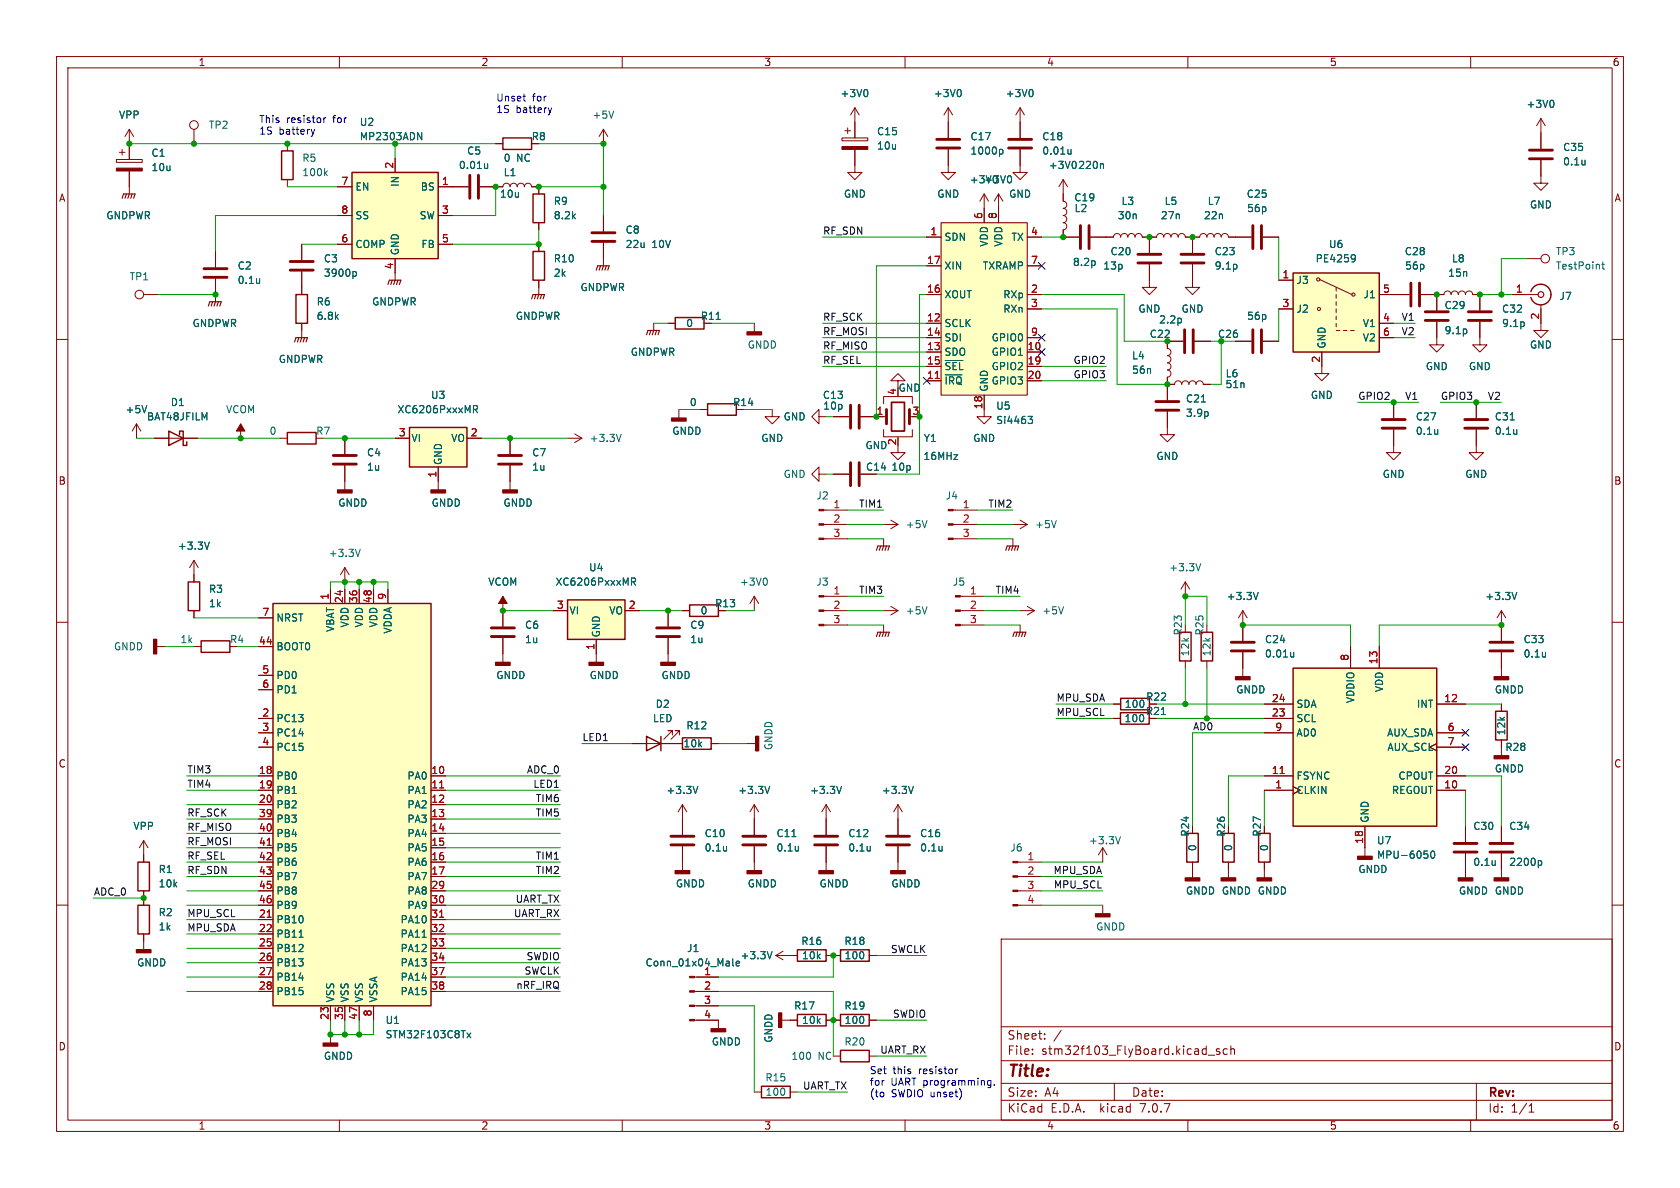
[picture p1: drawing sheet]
<svg xmlns="http://www.w3.org/2000/svg" width="297mm" height="210mm" viewBox="0 0 297 210" stroke-linecap="round" stroke-linejoin="round" font-family="sans-serif">
<g fill="none" stroke="#840000" stroke-width=".18">
<path d="M10 10h277v190h-277zM12 12h273v186h-273zM60 10v2M110 10v2M151.1 19.1l-.7 1.2M151.1 19.1v5.3M151.1 19.1l.8 1.2M160 10v2M167.6 19.1l-.7 1.2M167.6 19.1v5.3M167.6 19.1l.8 1.2M180.3 19.1v5.3"/>
<path d="M180.3 19.1l-.7 1.2M180.3 19.1l.8 1.2M210 10v2M260 10v2M20.6 28.2h4.5v.5h-4.5zM21.1 26.9h1M21.6 26.4v1M22.9 22.9v5.3M22.9 30.2v4.1M22.9 22.9l-.8 1.2M22.9 22.9l.7 1.2M34.3 22.9v2.5"/>
<path d="M50.8 25.4v1.3M50.8 31.8v1.2M59.7 33h2.5M59.7 38.1h2.5M69.8 27.9v2.6M77.5 33h5.3M77.5 38.1h2.5M84.8 33h4.1a.64 .64 0 0 1 .6-.6 .64 .64 0 0 1 .7 .6 .64 .64 0 0 1 .6-.6 .64 .64 0 0 1 .6 .6 .64 .64 0 0 1 .7-.6 .64 .64 0 0 1 .6 .6 .64 .64 0 0 1 .6-.6 .64 .64 0 0 1 .7 .6h1.2v1.3M87.6 25.4h1.3M95.2 39.4v1.2M106.7 22.9v2.5M106.7 38.1v2.8"/>
<path d="M106.7 22.9l-.8 1.2M106.7 22.9l.7 1.2M148.8 24.4h4.6v.5h-4.6zM149.4 23.1h1M149.9 22.6v1M151.1 26.4v4.1h1.3l-1.3 1.3-1.2-1.3h1.2M166.4 39.4h15.2v30.5h-15.2zM167.6 26.4v4.1h1.3l-1.3 1.3-1.2-1.3h1.2M174 34.3l-.8 1.3M174 34.3v5.1M174 34.3l.8 1.3M176.5 34.3l-.7 1.3"/>
<path d="M176.5 34.3v5.1M176.5 34.3l.8 1.3M180.3 26.4v4.1h1.3l-1.3 1.3-1.2-1.3h1.2M188 31.8v3.8a.64 .64 0 0 1 .6 .6 .64 .64 0 0 1-.6 .6 .64 .64 0 0 1 .6 .7 .64 .64 0 0 1-.6 .6 .64 .64 0 0 1 .6 .6 .64 .64 0 0 1-.6 .7 .64 .64 0 0 1 .6 .6 .64 .64 0 0 1-.6 .6v1.3h2.8M188 31.8l-.8 1.2M188 31.8l.7 1.2M272.4 28.3v4.1h1.3l-1.3 1.3-1.3-1.3h1.3M272.4 21l-.7 1.2M272.4 21v5.3M272.4 21l.8 1.2M10 60h2M25.4 52.1h2.5"/>
<path d="M38.1 44.5v2.7M38.1 49.3v4M53.3 43.2v2.8M53.3 48v4.1M53.3 57.2v2.5M59.7 43.2h2.5M69.8 45.7v3.8M77.5 43.2h2.5M95.2 43.2v1.3M95.2 49.5v2.6M106.7 42.9v4.1M115.6 57.2v1.2"/>
<path d="M118.1 57.2h1.3M133.3 57.2v1.5M163.8 41.9h2.6M163.8 52.1h2.6M163.8 57.2h2.6M163.8 59.7h2.6M163.8 47h2.6M181.6 41.9h2.5M181.6 52.1h2.5M181.6 59.7h2.5M181.6 47h2.5M181.6 54.6h2.5"/>
<path d="M192.8 41.9h4.1a.63 .63 0 0 1 .6-.6 .63 .63 0 0 1 .6 .6 .64 .64 0 0 1 .7-.6 .64 .64 0 0 1 .6 .6 .64 .64 0 0 1 .6-.6 .64 .64 0 0 1 .7 .6 .64 .64 0 0 1 .6-.6 .64 .64 0 0 1 .6 .6h2.6a.63 .63 0 0 1 .6-.6 .63 .63 0 0 1 .6 .6 .64 .64 0 0 1 .7-.6 .64 .64 0 0 1 .6 .6 .64 .64 0 0 1 .6-.6 .64 .64 0 0 1 .7 .6 .64 .64 0 0 1 .6-.6 .64 .64 0 0 1 .6 .6h2.6a.63 .63 0 0 1 .7-.6 .63 .63 0 0 1 .6 .6 .64 .64 0 0 1 .6-.6 .64 .64 0 0 1 .6 .6 .64 .64 0 0 1 .7-.6 .64 .64 0 0 1 .6 .6 .64 .64 0 0 1 .6-.6 .64 .64 0 0 1 .7 .6h4M203.2 46.7v4.1h1.3l-1.3 1.3-1.3-1.3h1.3M203.2 41.9v2.8M210.8 46.7v4.1h1.3l-1.3 1.3-1.3-1.3h1.3M210.8 41.9v2.8M223.3 41.9h2.8M226.1 54.6h2.5M226.1 49.5h2.5M233.3 49.4l5.7 2.7M236.2 58.4h.7M236.2 50.8v.6M236.2 52.1v.6"/>
<path d="M236.2 53.3v.7M236.2 54.6v.6M236.2 55.9v.6M236.2 57.2v.6M237.5 58.4h.6M238.8 58.4h.6M243.8 52.1h5.4M243.8 57.2h2.6M243.8 59.7h2.6M251.2 52.1h4.1a.64 .64 0 0 1 .6-.7 .64 .64 0 0 1 .6 .7 .64 .64 0 0 1 .7-.7 .64 .64 0 0 1 .6 .7 .64 .64 0 0 1 .6-.7 .64 .64 0 0 1 .7 .7 .64 .64 0 0 1 .6-.7 .64 .64 0 0 1 .6 .7h1.3v2.8M254 56.9v4.1h1.3l-1.3 1.2-1.3-1.2h1.3M254 52.1v2.8"/>
<path d="M261.6 56.9v4.1h1.3l-1.3 1.2-1.3-1.2h1.3M267.3 52.1h4.6M269.9 45.7h2.5M272.4 53.8v4.6h1.3l-1.3 1.3-1.3-1.3h1.3M285 60h2M24.1 74.9l-.7 1.3M24.1 74.9v2.6M24.1 74.9l.8 1.3M27.3 77.5h7.6M42.5 74.9v2.6M49.5 77.5h1.3M61 77.5v2.8"/>
<path d="M69.8 77.5h2.6M82.5 77.5h2.6M90.2 77.5v2.8M100.3 77.5h2.6M101.6 76.7l1.3 .8M102.9 77.5l-1.3 .7M120 72.4v1.5M123.8 72.4h1.3M136.5 72.4v1.3h1.3l-1.3 1.2-1.2-1.2h1.2M144.8 73.7v-1.3l-1.3 1.3 1.3 1.2v-1.2h1.2M147.3 73.7h2.8M152.1 73.7h4.6"/>
<path d="M156.2 71.4v-1.3h5.1v1.3M156.2 75.9v1.3h5.1v-1.3M158.7 78.7v1.3h1.3l-1.3 1.3-1.2-1.3h1.2M158.7 67.3h1.3l-1.3-1.3-1.2 1.3h1.2v1.3M158.7 77.2v.3M163.8 62.2h2.6M163.8 67.3h2.6M163.8 64.8h2.6M174 69.9v3.8h1.3l-1.3 1.2-1.3-1.2h1.3M181.6 62.2h2.5M181.6 67.3h2.5M181.6 64.8h2.5"/>
<path d="M184.1 69.9h.1M206.4 72.8v4h1.2l-1.2 1.3-1.3-1.3h1.3M206.4 67.9h1.2a.64 .64 0 0 1 .7-.6 .64 .64 0 0 1 .6 .6 .64 .64 0 0 1 .6-.6 .64 .64 0 0 1 .7 .6 .64 .64 0 0 1 .6-.6 .64 .64 0 0 1 .7 .6 .64 .64 0 0 1 .6-.6 .64 .64 0 0 1 .6 .6h1.3M209.2 60.3h-2.8v1.3a.64 .64 0 0 1 .6 .6 .64 .64 0 0 1-.6 .7 .64 .64 0 0 1 .6 .6 .64 .64 0 0 1-.6 .6 .64 .64 0 0 1 .6 .7 .64 .64 0 0 1-.6 .6 .64 .64 0 0 1 .6 .6 .64 .64 0 0 1-.6 .7v4M211.2 60.3h2.8M218.4 60.3h2.8M223.3 60.3h2.8M233.7 62.2v3.8h1.2l-1.2 1.3-1.3-1.3h1.3M246.4 75.9v4.1h1.2l-1.2 1.3-1.3-1.3h1.3M246.4 71.1v2.8M261 75.9v4.1h1.3l-1.3 1.3-1.3-1.3h1.3M261 71.1v2.8"/>
<path d="M34.3 99.1v3.8M34.3 99.1l-.8 1.2M34.3 99.1l.8 1.2M61 82.3v4.3M77.5 82.6v4M90.2 82.3v4.3M144.8 83.8v-1.2l-1.3 1.2 1.3 1.3v-1.3h1.2M145.6 92.7h4.3M145.6 95.3h4.3M145.6 90.2h4.3M147.3 83.8h2.8M152.1 83.8h2.8"/>
<path d="M156.2 95.3v1.2M156.2 92.7h2.5M157.5 91.9l1.2 .8M158.7 92.7l-1.2 .8M168.5 92.7h4.2M168.5 95.3h4.2M168.5 90.2h4.2M179.1 92.7h2.5M179.1 95.3v1.2M180.3 91.9l1.3 .8M181.6 92.7l-1.3 .8M10 110h2"/>
<path d="M27.7 114.3h1.5M34.3 108v1.2M34.3 114.3h1.3M45.7 114.3h2.6M45.7 119.4h2.6M45.7 109.2h2.6M58.4 104.1v2.6M61 100.3v2.6M61 104.1v2.6M61 100.3l-.8 1.3M61 100.3l.7 1.3M63.5 104.1v2.6"/>
<path d="M66 104.1v2.6M68.6 104.1v2.6M88.9 105.4v5.3M88.9 112.8v4.3M97.8 108h2.5M105.4 113v4.1M110.5 108h2.5M118.1 108v2.7M118.1 112.8v4.3M120.6 108h1.3M133.3 105.4v2.6M133.3 105.4l-.7 1.3"/>
<path d="M133.3 105.4l.8 1.3M145.6 108h4.3M145.6 110.5h4.3M145.6 105.4h4.3M156.2 110.5v1.3M156.2 108h2.5M157.5 107.2l1.2 .8M158.7 108l-1.2 .7M169.8 108h4.2M169.8 110.5h4.2M169.8 105.4h4.2M180.3 110.5v1.3"/>
<path d="M180.3 108h2.6M181.6 107.2l1.3 .8M182.9 108l-1.3 .7M209.5 102.9v2.5M209.5 116.8v1.3M209.5 102.9l-.7 1.2M209.5 102.9l.8 1.2M213.4 116.8v1.3M219.7 108l-.8 1.2M219.7 108v5.3M219.7 115.3v4.3M219.7 108l.8 1.2"/>
<path d="M238.8 114.3v3.8M243.8 114.3v3.8M265.4 108v5.3M265.4 115.3v4.3M265.4 108l-.7 1.2M265.4 108l.8 1.2M285 110h2M45.7 127h2.6M45.7 137.2h2.6M45.7 139.7h2.6M45.7 129.5h2.6M45.7 132.1h2.6"/>
<path d="M45.7 121.9h2.6M76.2 137.2h2.5M76.2 139.7h2.5M111.8 131.4h8.8M118.9 129.9v-.7h-.8h.8l-1.6 1.5M120.1 129.9v-.7h-.7h.7l-1.5 1.5M125.7 131.4h1.3M132.1 131.4h1.5M196.8 127h1.3M196.8 124.5h1.3M223.5 127h5.1M223.5 124.5h5.1"/>
<path d="M223.5 137.2h5.1M223.5 139.7h5.1M223.5 129.5h5.1M254 131.4l-1.3 .7 1.3 .6M254 124.5h5.1M254 137.2h5.1M254 139.7h5.1M254 129.5h5.1M254 132.1h5.1M265.4 124.5v1.2M265.4 130.8v2.8M10 160h2"/>
<path d="M25.4 148.6v3.8M25.4 157.5v2.5M25.4 148.6l-.8 1.3M25.4 148.6l.8 1.3M45.7 157.5h2.6M45.7 154.9h2.6M45.7 152.4h2.6M45.7 142.2h2.6M45.7 144.8h2.6M45.7 147.3h2.6M45.7 149.9h2.6M76.2 157.5h2.5"/>
<path d="M76.2 154.9h2.5M76.2 152.4h2.5M76.2 142.2h2.5M76.2 144.8h2.5M76.2 147.3h2.5M76.2 149.9h2.5M120.6 142.2l-.7 1.3M120.6 142.2v5.4M120.6 149.6v4.3M120.6 142.2l.8 1.3M133.3 142.2v5.4M133.3 149.6v4.3"/>
<path d="M133.3 142.2l-.7 1.3M133.3 142.2l.8 1.3M146 142.2l-.7 1.3M146 142.2v5.4M146 149.6v4.3M146 142.2l.8 1.3M158.7 142.2l-.7 1.3M158.7 142.2v5.4M158.7 149.6v4.3M158.7 142.2l.8 1.3M179.9 157.5h4.2M179.9 154.9h4.2"/>
<path d="M179.9 152.4h4.2M194.9 149.9v2.5M194.9 149.9l-.7 1.2M194.9 149.9l.8 1.2M210.8 152.4v2.8M217.2 152.4v2.8M223.5 152.4v2.8M241.3 146.1v5.3M259.1 146.1v2.7M259.1 150.9v4.3M265.4 146.1v2.7M265.4 150.9v4.3"/>
<path d="M285 160h2M25.4 165.1v2.8M45.7 160h2.6M45.7 175.3h2.6M45.7 172.7h2.6M45.7 162.6h2.6M45.7 165.1h2.6M45.7 167.6h2.6M45.7 170.2h2.6M58.4 177.8v2.5M61 177.8v2.5M63.5 177.8v2.5"/>
<path d="M66 177.8v2.5M76.2 160h2.5M76.2 175.3h2.5M76.2 172.7h2.5M76.2 162.6h2.5M76.2 165.1h2.5M76.2 167.6h2.5M76.2 170.2h2.5M122.8 177.8h4.2M122.8 175.3h4.2M122.8 172.7h4.2M137.2 168.9h3.8"/>
<path d="M137.2 168.9l1.2 .8M138.4 168.1l-1.2 .8M146 168.9h2.6M153.7 168.9h1.2M177 166h108v32h-108zM179.9 160h4.2M194.9 160v1.5M58.4 182.9v1.5M60 198v2M110 198v2M122.8 180.3h4.2v1.6M133.3 193h1.3"/>
<path d="M138.2 180.3h2.8M139.7 193h1.3M146 180.3h2.6M147.3 186.7h1.3M153.7 180.3h1.2M153.7 186.7h1.2M160 198v2M177 194.5h108M177 191.5h108M177 187.5h108M177 181.5h108M182.5 186.3v.1"/>
<path d="M182.5 185.5v.1M184.7 183.6v.1M184.7 182.8v.1M187.6 182.1l-1.3 2M197 191.5v3M210 198v2M213.6 186.5h1.1M215.6 185.5l-.4-.1-.2 .2 .1 .2 .5 .2v.3h-.6M217 185.5l-.5-.1-.3 .3v.4l.2 .2h.6M217.6 185.5l.2-.1 .4 .1v.9M217.6 184.9v1.5M260 198v2"/>
<path d="M261 191.5v6.5M270.3 196.6h.9M270.3 195.5l.4-.4v1.5"/>
<circle cx="34.3" cy="22.1" r=".76"/>
<circle cx="24.6" cy="52.1" r=".76"/>
<circle cx="233" cy="49.4" r=".28"/>
<circle cx="233.2" cy="54.6" r=".28"/>
<circle cx="239.3" cy="52.1" r=".28"/>
<circle cx="273.2" cy="45.7" r=".76"/>
</g>
<g fill="#840000" stroke="#840000" stroke-width=".25">
<path d="M132.1 153.9h2.5v.5h-2.5z"/>
<path d="M59.7 86.6h2.5v.5h-2.5z"/>
<path d="M27.2 113h.5v2.6h-.5z"/>
<path d="M144.8 153.9h2.5v.5h-2.5z"/>
<path d="M137.7 179.1h.5v2.5h-.5z"/>
<path d="M125.7 181.9h2.6v.5h-2.6z"/>
<path d="M133.6 130.2h.5v2.5h-.5z"/>
<path d="M119.4 153.9h2.5v.5h-2.5z"/>
<path d="M209.5 155.2h2.6v.5h-2.6z"/>
<path d="M193.7 161.5h2.5v.6h-2.5z"/>
<path d="M157.5 153.9h2.5v.5h-2.5z"/>
<path d="M88.9 86.6h2.5v.5h-2.5z"/>
<path d="M76.2 86.6h2.5v.5h-2.5z"/>
<path d="M116.8 117.1h2.6v.5h-2.6z"/>
<path d="M57.1 184.4h2.6v.5h-2.6z"/>
<path d="M24.1 167.9h2.6v.5h-2.6z"/>
<path d="M132.1 58.7h2.5v.5h-2.5z"/>
<path d="M118.7 73.9h2.6v.5h-2.6z"/>
<path d="M87.6 117.1h2.6v.5h-2.6z"/>
<path d="M104.1 117.1h2.6v.5h-2.6z"/>
<path d="M222.2 155.2h2.6v.5h-2.6z"/>
<path d="M215.9 155.2h2.5v.5h-2.5z"/>
<path d="M257.8 155.2h2.5v.5h-2.5z"/>
<path d="M264.2 155.2h2.5v.5h-2.5z"/>
<path d="M240 151.4h2.6v.5h-2.6z"/>
<path d="M264.2 133.6h2.5v.5h-2.5z"/>
<path d="M218.4 119.6h2.6v.5h-2.6z"/>
<path d="M264.2 119.6h2.5v.5h-2.5z"/>
</g>
<g fill="none" stroke="#006464" stroke-width=".18">
<path d="M108.5 19.6l-.4 1.3M153.1 15.8a.79 .79 0 0 1 0 1.3M169.6 15.8a.79 .79 0 0 1 0 1.3M182.3 15.8a.79 .79 0 0 1 0 1.3M274.4 17.7a.79 .79 0 0 1 0 1.3M57.5 30.6l.4 .5M57.9 30.2l-.5 .5M73.8 23.4l.8 1.3v-1.3M86.2 28.9v.9M86.2 29.7l-.4 .1M176.8 26.4h.3l.2 .2-.1 .5-.4 .1M178.5 31.1a.79 .79 0 0 1 0 1.2"/>
<path d="M189.3 26.4v.8M189.3 27.1l-.3 .1M194.9 28.9l.2 .2v.7M280.2 28.3v.9M280.2 29l-.1 .1M45.9 49.3v.8M45.9 50h-.1M62.5 48h.3l.2 .2-.1 .5-.4 .1M126.6 56.5h.7M193.6 46.2v.6M208.8 56.4v.6M218.6 46.8v.6"/>
<path d="M239.1 45l.4 .2a.84 .84 0 0 1-.3 1.1M239.6 45.6l-.1 .2h-.4M259.3 58.3v.6M269.4 57v.6M283.2 46.7h.5M283.4 46.3v1.1l.3 .2M25.9 71.7l-.4 1.3M83.7 72.4l.6-.1 .1-.2v-.3l-.7-.1v1.3M84 72.4l.4 .6M109.8 76.8l-.4 1.2M167.1 66.3h3M167.1 63.7h3.1"/>
<path d="M181.7 73.6h.8l-.4 .5 .4 .1v.4l-.2 .3h-.4M212.4 71.1h.7M213.5 72.9v.6M254.2 75.9v.9M254.2 76.7h-.1M267 74.2h.7M268.1 75.9v.9M268.1 76.7h.1M37 95.8l-.4 1.3M63.7 97.1l-.4 1.3M163.9 92l-.4 1.3M186.7 92l-.4 1.3"/>
<path d="M212.3 99.6l-.5 1.3M111.6 102.8h.6l.2-.2-.1-.3-.7-.1v1.2M111.9 102.8l.5 .6M135.3 102.2a.79 .79 0 0 1 0 1.2M163.9 107.3l-.4 1.2M188 107.3l-.4 1.2M222.4 104.7l-.4 1.3M228.7 115.3v.8M228.7 116l-.4 .1M268.2 104.7l-.5 1.3M273.2 115.3v.8M273.2 116v.1"/>
<path d="M123.4 139l-.5 1.3M136.1 139l-.5 1.3M148.8 139l-.5 1.3M161.5 139l-.5 1.3M205.3 126.3h.7M128.4 149.6v.8M128.4 150.3v.1M140 147.9h.7M141.1 149.6v.8M141.1 150.3v.1M153.8 149.6v.8M153.8 150.3v.1"/>
<path d="M166.5 149.6v.8M166.5 150.3v.1M198.1 147.9l-.4 1.3M251.8 150.4h.6M252.3 151l.1 .2-.1 .4M253.1 150.5l.1-.1a.68 .68 0 0 1 .5 .7 .68 .68 0 0 1-.5 .6 .84 .84 0 0 1-.1-1.2zM264.3 152.1v.9M264.3 152.9h.1M272.1 152.1l.3 .1 .2 .2-.1 .5-.4 .1M52.9 165.7h.7M74.6 165.7h.7M129.5 169.5v1.1l.2 .2"/>
<path d="M130.3 169.9l-.2 .2v.5l.2 .2 .4-.1M130.7 170.2l-.6 .1M136.5 168.2l-.4 1.3M82.6 182.6l.6 .9M83.2 182.6l-.6 .9"/>
</g>
<g fill="#840000" stroke="#840000" stroke-width=".18">
<path d="M148.8 25.9h4.6v.5h-4.6z"/>
<path d="M179.1 159.9h.8v.2h-.8z"/>
<path d="M179.1 157.4h.8v.2h-.8z"/>
<path d="M179.1 154.8h.8v.3h-.8z"/>
<path d="M179.1 152.3h.8v.2h-.8z"/>
<path d="M42.5 74.9l.8 1.3h-1.5z"/>
<path d="M20.6 29.7h4.5v.5h-4.5z"/>
<path d="M121.9 180.2h.9v.3h-.9z"/>
<path d="M121.9 177.7h.9v.2h-.9z"/>
<path d="M121.9 175.1h.9v.3h-.9z"/>
<path d="M121.9 172.6h.9v.2h-.9z"/>
<path d="M88.9 105.4l.8 1.3h-1.6z"/>
<path d="M144.8 95.1h.8v.3h-.8z"/>
<path d="M144.8 92.6h.8v.2h-.8z"/>
<path d="M144.8 90h.8v.3h-.8z"/>
<path d="M144.8 110.4h.8v.2h-.8z"/>
<path d="M144.8 107.8h.8v.3h-.8z"/>
<path d="M144.8 105.3h.8v.2h-.8z"/>
<path d="M168.9 110.4h.9v.2h-.9z"/>
<path d="M168.9 107.8h.9v.3h-.9z"/>
<path d="M168.9 105.3h.9v.2h-.9z"/>
<path d="M167.6 95.1h.9v.3h-.9z"/>
<path d="M167.6 92.6h.9v.2h-.9z"/>
<path d="M167.6 90h.9v.3h-.9z"/>
</g>
<g fill="none" stroke="#840000" stroke-width=".51">
<path d="M83.1 31v4.1M84.6 31v4.1M165.6 26.2h4.1M165.6 24.6h4.1M178.3 26.2h4.1M178.3 24.6h4.1M191 39.9v4M192.5 39.9v4M221.5 39.9v4M223 39.9v4M270.4 28.1h4M270.4 26.5h4"/>
<path d="M36.1 49h4M36.1 47.5h4M51.3 47.8h4.1M51.3 46.2h4.1M104.6 42.7h4.1M104.6 41.1h4.1M201.2 45h4M201.2 46.5h4M208.8 45h4.1M208.8 46.5h4.1M209.4 58.3v4.1M210.9 58.3v4.1"/>
<path d="M221.5 58.3v4.1M223 58.3v4.1M249.4 50v4.1M251 50v4.1M252 55.1h4M252 56.6h4M259.6 55.1h4.1M259.6 56.6h4.1M150.4 71.6v4.1M151.9 71.6v4.1M156.7 72.4v2.5M160.8 72.4v2.5"/>
<path d="M204.3 71h4.1M204.3 72.5h4.1M244.3 74.2h4.1M244.3 75.7h4.1M259 74.2h4M259 75.7h4M58.9 82h4.1M58.9 80.5h4.1M88.1 82h4.1M88.1 80.5h4.1M150.4 81.8v4.1M151.9 81.8v4.1"/>
<path d="M86.9 112.5h4M86.9 111h4M116.1 112.5h4M116.1 111h4M217.7 115.1h4M217.7 113.5h4M263.4 115.1h4.1M263.4 113.5h4.1M118.6 149.4h4.1M118.6 147.8h4.1M131.3 149.4h4.1M131.3 147.8h4.1"/>
<path d="M144 149.4h4.1M144 147.8h4.1M156.7 149.4h4.1M156.7 147.8h4.1M257 150.6h4.1M257 149.1h4.1M263.4 150.6h4.1M263.4 149.1h4.1"/>
</g>
<g fill="none" stroke="#840000" stroke-width=".25">
<path d="M49.8 26.7h2v5.1h-2zM62.2 30.5h15.3v15.2h-15.3zM88.9 24.4h5.1v2h-5.1zM94.2 34.3h2.1v5.1h-2.1zM52.3 52.1h2.1v5.1h-2.1zM94.2 44.5h2.1v5h-2.1zM119.4 56.1h5.1v2.1h-5.1zM228.6 48.3h15.2v13.9h-15.2zM270.6 51.6a1.81 1.81 0 0 1 2.8-1 1.81 1.81 0 0 1 0 2.9 1.81 1.81 0 0 1-2.8-.9M29.8 76.2l2.6 1.3-2.6 1.2zM31.7 76.8v-.6h.7v2.5h.6v-.6M50.8 76.5h5.1v2h-5.1z"/>
<path d="M72.4 75.6h10.1v7h-10.1zM125.1 71.4h5.1v2h-5.1zM33.3 102.9h2v5.1h-2zM35.6 113.3h5v2h-5zM48.3 106.7h27.9v71.1h-27.9zM100.3 106h10.2v7h-10.2zM121.9 106.9h5.1v2.1h-5.1zM208.5 111.8h2.1v5h-2.1zM212.3 111.8h2.1v5h-2.1zM228.6 118.1h25.4v28h-25.4zM114.3 130.2l2.5 1.2-2.5 1.3zM116.8 130.2v2.5"/>
<path d="M120.6 130.4h5.1v2.1h-5.1zM198.1 126h5.1v2h-5.1zM198.1 123.4h5.1v2.1h-5.1zM264.4 125.7h2v5.1h-2zM24.4 152.4h2v5.1h-2zM209.8 147.3h2v5.1h-2zM216.2 147.3h2v5.1h-2zM222.5 147.3h2v5.1h-2zM24.4 160h2v5.1h-2zM141 179.3h5v2.1h-5zM141 167.9h5v2h-5zM148.6 167.9h5.1v2h-5.1z"/>
<path d="M148.6 179.3h5.1v2.1h-5.1zM134.6 192h5.1v2.1h-5.1zM148.6 185.7h5.1v2h-5.1z"/>
</g>
<g fill="none" stroke="#840000" stroke-width=".2">
<path d="M21.6 35.1l.2-.8h2.1l-.3 .8M22.4 34.3l-.3 .8M22.9 34.3l-.3 .8M23.4 34.3l-.3 .8M36.8 54.1l.3-.8h2l-.2 .8M37.6 53.3l-.3 .8M38.1 53.3l-.3 .8M38.6 53.3l-.2 .8M52.8 59.7l-.2 .8M53.3 59.7l-.2 .8M53.8 59.7l-.2 .8M68.6 50.3l.2-.8h2.1l-.3 .8"/>
<path d="M69.3 49.5l-.2 .8M69.8 49.5l-.2 .8M70.4 49.5l-.3 .8M94 52.8l.2-.7h2.1l-.3 .7M94.7 52.1l-.2 .7M95.2 52.1l-.2 .7M95.8 52.1l-.3 .7M105.4 47.8l.3-.8h2l-.3 .8M106.2 47l-.3 .8M106.7 47l-.3 .8M107.2 47l-.3 .8M114.3 59.2l.3-.8h2l-.3 .8"/>
<path d="M115.1 58.4l-.3 .8M115.6 58.4l-.3 .8M116.1 58.4l-.3 .8M52.1 60.5l.2-.8h2.1l-.3 .8M154.9 97.3l.3-.8h2l-.2 .8M155.7 96.5l-.3 .8M156.2 96.5l-.2 .8M156.7 96.5l-.2 .8M177.8 97.3l.3-.8h2l-.3 .8M178.6 96.5l-.3 .8M179.1 96.5l-.3 .8M179.6 96.5l-.3 .8"/>
<path d="M154.9 112.5l.3-.7h2l-.2 .7M155.7 111.8l-.3 .7M156.2 111.8l-.2 .7M156.7 111.8l-.2 .7M179.1 112.5l.2-.7h2.1l-.3 .7M179.8 111.8l-.2 .7M180.3 111.8l-.2 .7M180.8 111.8l-.2 .7"/>
<circle cx="272.4" cy="52.1" r=".51"/>
</g>
<g fill="#ffffc2" stroke="#ffffc2" stroke-width=".18">
<path d="M72.4 75.6h10.1v7h-10.1z"/>
<path d="M62.2 30.5h15.3v15.2h-15.3z"/>
<path d="M100.3 106h10.2v7h-10.2z"/>
<path d="M48.3 106.7h27.9v71.1h-27.9z"/>
<path d="M166.4 39.4h15.2v30.5h-15.2z"/>
<path d="M228.6 48.3h15.2v13.9h-15.2z"/>
<path d="M228.6 118.1h25.4v28h-25.4z"/>
</g>
<path d="M165.3 66.9h.8M77.7 139.3h.7M226.3 136.7h.7M47.2 149.4h.8M47.2 162.1h.8M77.7 162.1h.7" fill="none" stroke="#a90000" stroke-width=".18"/>
<path d="M157.6 71.1h2.3v5.1h-2.3z" fill="none" stroke="#840000" stroke-width=".3"/>
<path d="M92.4 17h.5M92.8 17.9h.1M97.5 19.1l-.3 .8M55.6 22.9l-.3 .8M57.3 20.8v.9M57.6 20.8l-.3 .3M169.3 189l-.4 .2M174.7 191.8h.5M174.7 191.1h.5M175.2 191v1l-.3 .3-.3-.1M175.8 191.7v.2" fill="none" stroke="#0000c2" stroke-width=".18"/>
<g fill="none" stroke="#009600" stroke-width=".18">
<path d="M22.9 25.4h64.7M50.8 33h8.9M59.7 38.1h-21.6v6.4M69.8 25.4v2.5M87.6 33v5.1h-7.6M95.2 25.4h11.5v12.7M95.2 33h11.5M27.9 52.1h10.2M53.3 43.2h6.4M95.2 40.6v2.6h-15.2M115.6 57.2h2.5M125.7 57.2h7.6"/>
<path d="M145.4 57.2h18.4M145.4 59.7h18.4M145.4 41.9h18.4M163.8 52.1h-1.2v31.7h-7.7M163.8 47h-8.9v26.7M184.1 52.1h14.7v8.2h7.6M184.1 41.9h3.9M184.1 54.6h13.4v13.3h8.9M226.1 41.9v7.6M226.1 54.6v5.7M246.4 57.2h3.8M246.4 59.7h3.8"/>
<path d="M261.6 52.1h5.7M269.9 45.7h-4.5v6.4M24.1 77.5h3.2M34.9 77.5h14.6M57.1 77.5h12.7M85.1 77.5h15.2M120 72.4h3.8M131.4 72.4h5.1M145.4 62.2h18.4M145.4 64.8h18.4M146 73.7h1.3M184.1 64.8h11.5"/>
<path d="M184.1 67.3h11.5M214 60.3h1.9v7.6h-1.9M240 71.1h10.8M254.6 71.1h10.8M146 83.8h1.3M149.9 90.2h6.3M149.9 95.3h6.3M149.9 92.7h6.3M172.7 90.2h6.4M172.7 95.3h6.4M172.7 92.7h6.4M29.2 114.3h5.1"/>
<path d="M34.3 109.2h11.4M41.9 114.3h3.8M58.4 104.1v-1.2h10.2v1.2M61 102.9v1.2M63.5 102.9v1.2M66 102.9v1.2M88.9 108h8.9M113 108h7.6M128.3 108h5M149.9 108h6.3M149.9 110.5h6.3M149.9 105.4h6.3"/>
<path d="M174 108h6.3M174 110.5h6.3M174 105.4h6.3M209.5 110.5v-5.1h3.9v5.1M209.5 118.1v6.4M213.4 118.1v8.9M219.7 110.5h19.1v3.8M265.4 110.5h-21.6v3.8M33 137.2h12.7M33 139.7h12.7M78.7 137.2h20.4M78.7 139.7h20.4"/>
<path d="M102.9 131.4h8.9M127 131.4h5.1M186.7 124.5h10.1M186.7 127h10.1M204.4 127h19.1M204.5 124.5h19M223.5 137.2h-6.3v8.9M223.5 139.7v6.4M223.5 129.5h-12.7v16.6M259.1 137.2h6.3v8.9M259.1 124.5h6.3M259.1 139.7v6.4"/>
<path d="M16.5 158.8h8.9M33 142.2h12.7M33 157.5h12.7M33 154.9h12.7M33 144.8h12.7M33 149.9h12.7M33 152.4h12.7M33 147.3h12.7M78.7 142.2h20.4M78.7 157.5h20.4M78.7 154.9h20.4M78.7 144.8h20.4"/>
<path d="M78.7 149.9h20.4M78.7 152.4h20.4M78.7 147.3h20.4M184.1 157.5h10.8M184.1 154.9h10.8M184.1 152.4h10.8M33 162.6h12.7M33 160h12.7M33 165.1h12.7M33 167.6h12.7M33 170.2h12.7M33 175.3h12.7"/>
<path d="M33 172.7h12.7M78.7 162.6h20.4M78.7 160h20.4M78.7 165.1h20.4M78.7 167.6h20.4M78.7 170.2h20.4M78.7 175.3h20.4M78.7 172.7h20.4M127 175.3h20.3v11.4M127 177.8h6.3v15.2M147.3 168.9v3.8h-20.3M154.9 168.9h8.9"/>
<path d="M184.1 160h10.8M58.4 180.3v2.6h7.6v-2.6M61 180.3v2.6M63.5 180.3v2.6M141 193h8.9M154.9 186.7h8.9M154.9 180.3h8.9"/>
</g>
<path d="M183.5 59.1l1.3 1.2M183.5 46.4l1.3 1.2M184.8 46.4l-1.3 1.2M184.8 59.1l-1.3 1.2M163.2 66.7l1.2 1.2M164.4 66.7l-1.2 1.2M183.5 61.6l1.3 1.2M184.8 61.6l-1.3 1.2M258.5 128.9l1.2 1.2M258.5 131.5l1.2 1.2M259.7 128.9l-1.2 1.2M259.7 131.5l-1.2 1.2" fill="none" stroke="#000084" stroke-width=".18"/>
<g fill="#009600" stroke="#009600" stroke-width=".18">
<circle cx="261" cy="71.1" r=".46"/>
<circle cx="261.6" cy="52.1" r=".46"/>
<circle cx="254" cy="52.1" r=".46"/>
<circle cx="246.4" cy="71.1" r=".46"/>
<circle cx="265.4" cy="52.1" r=".46"/>
<circle cx="265.4" cy="110.5" r=".46"/>
<circle cx="213.4" cy="127" r=".46"/>
<circle cx="206.4" cy="60.3" r=".46"/>
<circle cx="209.5" cy="105.4" r=".46"/>
<circle cx="206.4" cy="67.9" r=".46"/>
<circle cx="215.9" cy="60.3" r=".46"/>
<circle cx="162.6" cy="73.7" r=".46"/>
<circle cx="154.9" cy="73.7" r=".46"/>
<circle cx="219.7" cy="110.5" r=".46"/>
<circle cx="209.5" cy="124.5" r=".46"/>
<circle cx="203.2" cy="41.9" r=".46"/>
<circle cx="188" cy="41.9" r=".46"/>
<circle cx="210.8" cy="41.9" r=".46"/>
<circle cx="61" cy="77.5" r=".46"/>
<circle cx="61" cy="102.9" r=".46"/>
<circle cx="66" cy="102.9" r=".46"/>
<circle cx="63.5" cy="102.9" r=".46"/>
<circle cx="147.3" cy="180.3" r=".46"/>
<circle cx="147.3" cy="168.9" r=".46"/>
<circle cx="58.4" cy="182.9" r=".46"/>
<circle cx="61" cy="182.9" r=".46"/>
<circle cx="63.5" cy="182.9" r=".46"/>
<circle cx="25.4" cy="158.8" r=".46"/>
<circle cx="118.1" cy="108" r=".46"/>
<circle cx="88.9" cy="108" r=".46"/>
<circle cx="90.2" cy="77.5" r=".46"/>
<circle cx="87.6" cy="33" r=".46"/>
<circle cx="95.2" cy="43.2" r=".46"/>
<circle cx="95.2" cy="33" r=".46"/>
<circle cx="106.7" cy="33" r=".46"/>
<circle cx="106.7" cy="25.4" r=".46"/>
<circle cx="42.5" cy="77.5" r=".46"/>
<circle cx="22.9" cy="25.4" r=".46"/>
<circle cx="34.3" cy="25.4" r=".46"/>
<circle cx="69.8" cy="25.4" r=".46"/>
<circle cx="38.1" cy="52.1" r=".46"/>
<circle cx="50.8" cy="25.4" r=".46"/>
</g>
<text font-size="2.8" fill="#840000" x="178" y="190.9">Title:</text>
<g font-size="2.1" fill="#840000">
<text x="178" y="184">Sheet:</text>
<text x="178" y="186.7">File:</text>
<text x="184.1" y="186.7">stm32f103_FlyBoard.kicad_sch</text>
<text x="178" y="196.9">KiCad</text>
<text x="178" y="194.1">Size:</text>
<text x="184.7" y="194.1">A4</text>
<text x="185.7" y="196.9">E.D.A.</text>
<text x="194.6" y="196.9">kicad</text>
<text x="200" y="194.1">Date:</text>
<text x="201.8" y="196.9">7.0.7</text>
<text x="263" y="194.3">Rev:</text>
<text x="263" y="196.9">Id:</text>
<text x="267.1" y="196.9">1/1</text>
</g>
<g font-size="1.8" fill="#840000">
<text x="35" y="11.9">1</text>
<text x="85" y="11.9">2</text>
<text x="135" y="11.9">3</text>
<text x="185" y="11.9">4</text>
<text x="235" y="11.9">5</text>
<text x="285" y="11.9">6</text>
<text x="93.9" y="25">R8</text>
<text x="10.3" y="35.9">A</text>
<text x="285.3" y="35.9">A</text>
<text x="123.8" y="56.7">R11</text>
<text x="129.5" y="72">R14</text>
<text x="10.3" y="85.9">B</text>
<text x="285.3" y="85.9">B</text>
<text x="126.3" y="107.5">R13</text>
<text x="202.5" y="124.1">R22</text>
<text x="202.5" y="126.6">R21</text>
<text x="10.3" y="135.9">C</text>
<text x="285.3" y="135.9">C</text>
<text x="210.4" y="148" transform="rotate(-90 210.4 148)">R24</text>
<text x="216.8" y="148" transform="rotate(-90 216.8 148)">R26</text>
<text x="223.1" y="148" transform="rotate(-90 223.1 148)">R27</text>
<text x="10.3" y="185.9">D</text>
<text x="285.3" y="185.9">D</text>
<text x="35" y="199.9">1</text>
<text x="85" y="199.9">2</text>
<text x="135" y="199.9">3</text>
<text x="185" y="199.9">4</text>
<text x="235" y="199.9">5</text>
<text x="285" y="199.9">6</text>
</g>
<g font-size="1.8" fill="#006464">
<text x="148.5" y="17.4">+3V0</text>
<text x="165" y="17.4">+3V0</text>
<text x="177.7" y="17.4">+3V0</text>
<text x="20.9" y="21.2">VPP</text>
<text x="36.8" y="23">TP2</text>
<text x="63.5" y="22.5">U2</text>
<text x="104.6" y="21.2">+5V</text>
<text x="269.8" y="19.3">+3V0</text>
<text x="26.7" y="27.9">C1</text>
<text x="53.3" y="28.8">R5</text>
<text x="63.5" y="25">MP2303ADN</text>
<text x="82.5" y="27.5">C5</text>
<text x="88.9" y="28.8">0</text>
<text x="91.3" y="28.8">NC</text>
<text x="154.9" y="24.1">C15</text>
<text x="154.9" y="26.6">10u</text>
<text x="171.5" y="25">C17</text>
<text x="171.5" y="27.5">1000p</text>
<text x="184.2" y="27.5">0.01u</text>
<text x="184.2" y="25">C18</text>
<text x="276.2" y="26.9">C35</text>
<text x="276.2" y="29.4">0.1u</text>
<text x="26.7" y="30.5">10u</text>
<text x="53.3" y="31.3">100k</text>
<text x="62.7" y="33.9">EN</text>
<text x="70.7" y="33.1" transform="rotate(-90 70.7 33.1)">IN</text>
<text x="74.3" y="33.9">BS</text>
<text x="81" y="30.1">0.01u</text>
<text x="88.3" y="35.2">10u</text>
<text x="88.9" y="31.3">L1</text>
<text x="149.1" y="35.2">GND</text>
<text x="165.6" y="35.2">GND</text>
<text x="171.3" y="32.6">+3V0</text>
<text x="173.9" y="32.6">+3V0</text>
<text x="178.3" y="35.2">GND</text>
<text x="185.3" y="30.1">+3V0</text>
<text x="189.8" y="35.8">C19</text>
<text x="190.5" y="30.1">220n</text>
<text x="220.3" y="35.2">C25</text>
<text x="18.7" y="39">GNDPWR</text>
<text x="62.7" y="39">SS</text>
<text x="74.1" y="39">SW</text>
<text x="97.8" y="36.4">R9</text>
<text x="97.8" y="39">8.2k</text>
<text x="110.5" y="41.5">C8</text>
<text x="189.9" y="37.7">L2</text>
<text x="197.5" y="39">30n</text>
<text x="198.2" y="36.4">L3</text>
<text x="205.1" y="39">27n</text>
<text x="205.8" y="36.4">L5</text>
<text x="212.7" y="39">22n</text>
<text x="213.4" y="36.4">L7</text>
<text x="220.4" y="37.7">56p</text>
<text x="270.4" y="37.1">GND</text>
<text x="41.9" y="47.9">C2</text>
<text x="57.2" y="46.6">C3</text>
<text x="62.7" y="44">COMP</text>
<text x="70.7" y="45.2" transform="rotate(-90 70.7 45.2)">GND</text>
<text x="74.4" y="44">FB</text>
<text x="97.8" y="46.6">R10</text>
<text x="110.5" y="44">22u</text>
<text x="115.2" y="44">10V</text>
<text x="166.9" y="42.8">SDN</text>
<text x="166.9" y="47.9">XIN</text>
<text x="173.6" y="47.9">TXRAMP</text>
<text x="174.9" y="43.7" transform="rotate(-90 174.9 43.7)">VDD</text>
<text x="177.4" y="43.7" transform="rotate(-90 177.4 43.7)">VDD</text>
<text x="178.7" y="42.8">TX</text>
<text x="189.6" y="47.2">8.2p</text>
<text x="195" y="47.9">13p</text>
<text x="196.2" y="45.3">C20</text>
<text x="214.6" y="45.3">C23</text>
<text x="214.6" y="47.9">9.1p</text>
<text x="232.5" y="46.6">PE4259</text>
<text x="234.8" y="44">U6</text>
<text x="248.2" y="45.3">C28</text>
<text x="248.3" y="47.9">56p</text>
<text x="256.6" y="46.6">L8</text>
<text x="275" y="45.3">TP3</text>
<text x="275" y="47.9">TestPoint</text>
<text x="22.8" y="49.8">TP1</text>
<text x="41.9" y="50.4">0.1u</text>
<text x="57.2" y="49.1">3900p</text>
<text x="97.8" y="49.1">2k</text>
<text x="102.5" y="51.7">GNDPWR</text>
<text x="166.9" y="52.9">XOUT</text>
<text x="177.3" y="52.9">RXp</text>
<text x="229.1" y="50.4">J3</text>
<text x="241" y="52.9">J1</text>
<text x="255.9" y="49.1">15n</text>
<text x="275.6" y="53.2">J7</text>
<text x="33.9" y="58">GNDPWR</text>
<text x="55.9" y="54.2">R6</text>
<text x="55.9" y="56.7">6.8k</text>
<text x="65.7" y="54.2">GNDPWR</text>
<text x="91.1" y="56.7">GNDPWR</text>
<text x="121.2" y="58">0</text>
<text x="166.9" y="58">SCLK</text>
<text x="177.3" y="55.5">RXn</text>
<text x="201.2" y="55.5">GND</text>
<text x="203.2" y="59.9">C22</text>
<text x="204.8" y="57.4">2.2p</text>
<text x="208.8" y="55.5">GND</text>
<text x="215.2" y="59.9">C26</text>
<text x="220.4" y="56.7">56p</text>
<text x="229.1" y="55.5">J2</text>
<text x="240.8" y="58">V1</text>
<text x="255.3" y="54.8">C29</text>
<text x="255.3" y="59.3">9.1p</text>
<text x="265.4" y="55.5">C32</text>
<text x="265.4" y="58">9.1p</text>
<text x="49.2" y="64.4">GNDPWR</text>
<text x="111.4" y="63.1">GNDPWR</text>
<text x="132.1" y="61.8">GNDD</text>
<text x="166.9" y="63.1">SDO</text>
<text x="166.9" y="60.6">SDI</text>
<text x="166.9" y="65.6">~{SEL}</text>
<text x="175.2" y="63.1">GPIO1</text>
<text x="175.2" y="65.6">GPIO2</text>
<text x="175.2" y="60.6">GPIO0</text>
<text x="200" y="63.7">L4</text>
<text x="234.5" y="61.7" transform="rotate(-90 234.5 61.7)">GND</text>
<text x="240.8" y="60.6">V2</text>
<text x="252" y="65.6">GND</text>
<text x="259.6" y="65.6">GND</text>
<text x="270.4" y="61.8">GND</text>
<text x="30.1" y="72">D1</text>
<text x="76.1" y="70.7">U3</text>
<text x="121.8" y="72">0</text>
<text x="145.4" y="70.7">C13</text>
<text x="158.5" y="69.9" transform="rotate(-90 158.5 69.9)">4</text>
<text x="158.8" y="69.4">GND</text>
<text x="166.9" y="68.2">~{IRQ}</text>
<text x="174.9" y="69.3" transform="rotate(-90 174.9 69.3)">GND</text>
<text x="175.2" y="68.2">GPIO3</text>
<text x="200" y="66.3">56n</text>
<text x="209.6" y="71.3">C21</text>
<text x="216.6" y="68.8">51n</text>
<text x="216.6" y="66.9">L6</text>
<text x="231.6" y="70.7">GND</text>
<text x="22.1" y="73.3">+5V</text>
<text x="25.9" y="74.5">BAT48JFILM</text>
<text x="39.9" y="73.3">VCOM</text>
<text x="47.6" y="77.1">0</text>
<text x="55.8" y="77.1">R7</text>
<text x="70.2" y="73.3">XC6206PxxxMR</text>
<text x="118.8" y="77.1">GNDD</text>
<text x="138.4" y="74.5">GND</text>
<text x="145.4" y="72.6">10p</text>
<text x="176" y="72.6">U5</text>
<text x="176" y="75.2">Si4463</text>
<text x="209.6" y="73.9">3.9p</text>
<text x="250.2" y="74.5">C27</text>
<text x="250.2" y="77.1">0.1u</text>
<text x="264.2" y="74.5">C31</text>
<text x="264.2" y="77.1">0.1u</text>
<text x="64.8" y="80.9">C4</text>
<text x="64.8" y="83.4">1u</text>
<text x="72.6" y="78.3">VI</text>
<text x="78.3" y="82.3" transform="rotate(-90 78.3 82.3)">GND</text>
<text x="79.7" y="78.3">VO</text>
<text x="94" y="80.9">C7</text>
<text x="94" y="83.4">1u</text>
<text x="104.1" y="78.3">+3.3V</text>
<text x="134.5" y="78.3">GND</text>
<text x="152.9" y="79.6">GND</text>
<text x="153" y="83.4">C14</text>
<text x="157.5" y="83.4">10p</text>
<text x="163.2" y="81.5">16MHz</text>
<text x="163.2" y="78.3">Y1</text>
<text x="172" y="78.3">GND</text>
<text x="204.3" y="81.5">GND</text>
<text x="59.7" y="89.8">GNDD</text>
<text x="76.2" y="89.8">GNDD</text>
<text x="88.9" y="89.8">GNDD</text>
<text x="138.4" y="84.7">GND</text>
<text x="144.2" y="88.5">J2</text>
<text x="167.1" y="88.5">J4</text>
<text x="244.3" y="84.7">GND</text>
<text x="258.9" y="84.7">GND</text>
<text x="160" y="93.6">+5V</text>
<text x="182.9" y="93.6">+5V</text>
<text x="31.3" y="97.4">+3.3V</text>
<text x="58" y="98.7">+3.3V</text>
<text x="104" y="101.2">U4</text>
<text x="206.6" y="101.2">+3.3V</text>
<text x="36.8" y="105">R3</text>
<text x="36.8" y="107.5">1k</text>
<text x="86.2" y="103.7">VCOM</text>
<text x="98.1" y="103.7">XC6206PxxxMR</text>
<text x="130.7" y="103.7">+3V0</text>
<text x="144.2" y="103.7">J3</text>
<text x="168.4" y="103.7">J5</text>
<text x="216.8" y="106.3">+3.3V</text>
<text x="262.5" y="106.3">+3.3V</text>
<text x="31.8" y="113.9">1k</text>
<text x="40.6" y="113.9">R4</text>
<text x="48.8" y="110.1">NRST</text>
<text x="59.3" y="111.8" transform="rotate(-90 59.3 111.8)">VBAT</text>
<text x="61.8" y="111" transform="rotate(-90 61.8 111)">VDD</text>
<text x="64.4" y="111" transform="rotate(-90 64.4 111)">VDD</text>
<text x="66.9" y="111" transform="rotate(-90 66.9 111)">VDD</text>
<text x="69.4" y="112.1" transform="rotate(-90 69.4 112.1)">VDDA</text>
<text x="92.7" y="111.4">C6</text>
<text x="92.7" y="113.9">1u</text>
<text x="100.6" y="108.8">VI</text>
<text x="106.3" y="112.8" transform="rotate(-90 106.3 112.8)">GND</text>
<text x="107.6" y="108.8">VO</text>
<text x="121.9" y="111.4">C9</text>
<text x="121.9" y="113.9">1u</text>
<text x="123.8" y="108.8">0</text>
<text x="160" y="108.8">+5V</text>
<text x="184.2" y="108.8">+5V</text>
<text x="209.1" y="112.4" transform="rotate(-90 209.1 112.4)">R23</text>
<text x="213" y="112.4" transform="rotate(-90 213 112.4)">R25</text>
<text x="223.5" y="113.9">C24</text>
<text x="269.3" y="113.9">C33</text>
<text x="20" y="115.2">GNDD</text>
<text x="48.8" y="115.2">BOOT0</text>
<text x="210.4" y="116.1" transform="rotate(-90 210.4 116.1)">12k</text>
<text x="214.2" y="116.1" transform="rotate(-90 214.2 116.1)">12k</text>
<text x="223.5" y="116.4">0.01u</text>
<text x="269.3" y="116.4">0.1u</text>
<text x="48.8" y="120.2">PD0</text>
<text x="48.8" y="122.8">PD1</text>
<text x="87.6" y="120.2">GNDD</text>
<text x="104.1" y="120.2">GNDD</text>
<text x="115.8" y="125.3">D2</text>
<text x="116.8" y="120.2">GNDD</text>
<text x="198.7" y="125.3">100</text>
<text x="218.4" y="122.8">GNDD</text>
<text x="229.1" y="125.3">SDA</text>
<text x="239.6" y="124.4" transform="rotate(-90 239.6 124.4)">VDDIO</text>
<text x="244.7" y="122.4" transform="rotate(-90 244.7 122.4)">VDD</text>
<text x="250.4" y="125.3">INT</text>
<text x="264.2" y="122.8">GNDD</text>
<text x="48.8" y="127.9">PC13</text>
<text x="48.8" y="130.4">PC14</text>
<text x="115.3" y="127.9">LED</text>
<text x="121.2" y="129.1">R12</text>
<text x="198.7" y="127.9">100</text>
<text x="229.1" y="127.9">SCL</text>
<text x="229.1" y="130.4">AD0</text>
<text x="245.1" y="130.4">AUX_SDA</text>
<text x="266.3" y="130.1" transform="rotate(-90 266.3 130.1)">12k</text>
<text x="48.8" y="132.9">PC15</text>
<text x="120.7" y="132.3">10k</text>
<text x="136.8" y="132.7" transform="rotate(-90 136.8 132.7)">GNDD</text>
<text x="245.2" y="132.9">AUX_SCL</text>
<text x="264.2" y="136.8">GNDD</text>
<text x="266" y="132.9">R28</text>
<text x="48.8" y="138">PB0</text>
<text x="48.8" y="140.6">PB1</text>
<text x="48.8" y="143.1">PB2</text>
<text x="71.9" y="138">PA0</text>
<text x="71.9" y="140.6">PA1</text>
<text x="71.9" y="143.1">PA2</text>
<text x="117.7" y="140.6">+3.3V</text>
<text x="130.4" y="140.6">+3.3V</text>
<text x="143.1" y="140.6">+3.3V</text>
<text x="155.8" y="140.6">+3.3V</text>
<text x="229.1" y="140.6">CLKIN</text>
<text x="229.1" y="138">FSYNC</text>
<text x="246" y="140.6">REGOUT</text>
<text x="247.1" y="138">CPOUT</text>
<text x="23.5" y="146.9">VPP</text>
<text x="48.8" y="145.6">PB3</text>
<text x="48.8" y="148.2">PB4</text>
<text x="71.9" y="145.6">PA3</text>
<text x="71.9" y="148.2">PA4</text>
<text x="124.5" y="148.2">C10</text>
<text x="137.2" y="148.2">C11</text>
<text x="149.9" y="148.2">C12</text>
<text x="162.6" y="148.2">C16</text>
<text x="192.4" y="149.5">+3.3V</text>
<text x="242.2" y="145.5" transform="rotate(-90 242.2 145.5)">GND</text>
<text x="243.3" y="149.5">U7</text>
<text x="260.4" y="146.9">C30</text>
<text x="266.7" y="146.9">C34</text>
<text x="27.9" y="154.5">R1</text>
<text x="48.8" y="150.7">PB5</text>
<text x="48.8" y="153.3">PB6</text>
<text x="48.8" y="155.8">PB7</text>
<text x="71.9" y="150.7">PA5</text>
<text x="71.9" y="153.3">PA6</text>
<text x="71.9" y="155.8">PA7</text>
<text x="124.5" y="150.7">0.1u</text>
<text x="137.2" y="150.7">0.1u</text>
<text x="149.9" y="150.7">0.1u</text>
<text x="162.6" y="150.7">0.1u</text>
<text x="178.5" y="150.7">J6</text>
<text x="211.7" y="150.6" transform="rotate(-90 211.7 150.6)">0</text>
<text x="218" y="150.6" transform="rotate(-90 218 150.6)">0</text>
<text x="224.4" y="150.6" transform="rotate(-90 224.4 150.6)">0</text>
<text x="240" y="154.5">GNDD</text>
<text x="243.3" y="152">MPU-6050</text>
<text x="260.4" y="153.3">0.1u</text>
<text x="266.7" y="153.3">2200p</text>
<text x="27.9" y="157.1">10k</text>
<text x="48.8" y="158.3">PB8</text>
<text x="48.8" y="160.9">PB9</text>
<text x="71.9" y="158.3">PA8</text>
<text x="71.9" y="160.9">PA9</text>
<text x="119.4" y="157.1">GNDD</text>
<text x="132.1" y="157.1">GNDD</text>
<text x="144.8" y="157.1">GNDD</text>
<text x="157.5" y="157.1">GNDD</text>
<text x="209.6" y="158.3">GNDD GNDD GNDD</text>
<text x="257.8" y="158.3">GNDD GNDD</text>
<text x="27.9" y="162.2">R2</text>
<text x="27.9" y="164.7">1k</text>
<text x="48.8" y="163.4">PB10</text>
<text x="48.8" y="166">PB11</text>
<text x="70.7" y="163.4">PA10</text>
<text x="70.7" y="166">PA11</text>
<text x="141.6" y="167.2">R16</text>
<text x="149.2" y="167.2">R18</text>
<text x="193.7" y="164.7">GNDD</text>
<text x="24.1" y="171">GNDD</text>
<text x="48.8" y="168.5">PB12</text>
<text x="48.8" y="171">PB13</text>
<text x="48.8" y="173.6">PB14</text>
<text x="70.7" y="168.5">PA12</text>
<text x="70.7" y="171">PA13</text>
<text x="70.7" y="173.6">PA14</text>
<text x="114" y="171">Conn_01x04_Male</text>
<text x="121.4" y="168.5">J1</text>
<text x="130.8" y="169.8">+3.3V</text>
<text x="141.7" y="169.8">10k</text>
<text x="149.2" y="169.8">100</text>
<text x="48.8" y="176.1">PB15</text>
<text x="59.3" y="177.3" transform="rotate(-90 59.3 177.3)">VSS</text>
<text x="61.8" y="177.3" transform="rotate(-90 61.8 177.3)">VSS</text>
<text x="64.4" y="177.3" transform="rotate(-90 64.4 177.3)">VSS</text>
<text x="66.9" y="177.3" transform="rotate(-90 66.9 177.3)">VSSA</text>
<text x="70.7" y="176.1">PA15</text>
<text x="140.3" y="178.7">R17</text>
<text x="149.2" y="178.7">R19</text>
<text x="68.1" y="181.2">U1</text>
<text x="68.1" y="183.7">STM32F103C8Tx</text>
<text x="125.7" y="185">GNDD</text>
<text x="136.8" y="184.4" transform="rotate(-90 136.8 184.4)">GNDD</text>
<text x="141.7" y="181.2">10k</text>
<text x="149.2" y="185">R20</text>
<text x="149.2" y="181.2">100</text>
<text x="57.2" y="187.6">GNDD</text>
<text x="135.2" y="191.4">R15</text>
<text x="139.8" y="187.6">100</text>
<text x="144.6" y="187.6">NC</text>
<text x="135.2" y="193.9">100</text>
</g>
<g font-size="1.8" fill="#0000c2">
<text x="45.7" y="21.8">This</text>
<text x="45.7" y="23.9">1S</text>
<text x="49.3" y="23.9">battery</text>
<text x="50.6" y="21.8">resistor</text>
<text x="59" y="21.8">for</text>
<text x="87.6" y="18">Unset</text>
<text x="87.6" y="20.1">1S</text>
<text x="91.2" y="20.1">battery</text>
<text x="94.1" y="18">for</text>
<text x="153.7" y="190">Set</text>
<text x="157.9" y="190">this</text>
<text x="162.5" y="190">resistor</text>
<text x="153.7" y="192">for</text>
<text x="153.7" y="194.1">(to</text>
<text x="157.5" y="192">UART programming.</text>
<text x="157.6" y="194.1">SWDIO unset)</text>
</g>
<g font-size="1.8" fill="#a90000">
<text x="69.6" y="29.9" transform="rotate(-90 69.6 29.9)">2</text>
<text x="60.3" y="32.8">7</text>
<text x="78" y="32.8">1</text>
<text x="60.3" y="37.8">8</text>
<text x="78" y="37.8">3</text>
<text x="164.4" y="41.7">1</text>
<text x="173.7" y="38.8" transform="rotate(-90 173.7 38.8)">6</text>
<text x="176.3" y="38.8" transform="rotate(-90 176.3 38.8)">8</text>
<text x="182.2" y="41.7">4</text>
<text x="60.3" y="42.9">6</text>
<text x="69.6" y="47.7" transform="rotate(-90 69.6 47.7)">4</text>
<text x="78" y="42.9">5</text>
<text x="163.8" y="46.7">17</text>
<text x="182.2" y="46.7">7</text>
<text x="163.8" y="51.8">16</text>
<text x="182.2" y="51.8">2</text>
<text x="226.6" y="49.3">1</text>
<text x="244.4" y="51.8">5</text>
<text x="267.9" y="51.8">1</text>
<text x="163.8" y="56.9">12</text>
<text x="163.8" y="59.4">14</text>
<text x="182.2" y="54.4">3</text>
<text x="182.2" y="59.4">9</text>
<text x="226.6" y="54.4">3</text>
<text x="244.4" y="56.9">4</text>
<text x="244.4" y="59.4">6</text>
<text x="272.2" y="56.6" transform="rotate(-90 272.2 56.6)">2</text>
<text x="163.8" y="62">13</text>
<text x="163.8" y="64.5">15</text>
<text x="181.6" y="62">10</text>
<text x="181.6" y="64.5">19</text>
<text x="233.4" y="64.2" transform="rotate(-90 233.4 64.2)">2</text>
<text x="163.8" y="67.1">11</text>
<text x="181.6" y="67.1">20</text>
<text x="70.4" y="77.2">3</text>
<text x="83.1" y="77.2">2</text>
<text x="154.9" y="73.4">1</text>
<text x="161.2" y="73.4">3</text>
<text x="173.7" y="72.4" transform="rotate(-90 173.7 72.4)">18</text>
<text x="158.5" y="78.8" transform="rotate(-90 158.5 78.8)">2</text>
<text x="77.2" y="84.5" transform="rotate(-90 77.2 84.5)">1</text>
<text x="147.2" y="89.9">1</text>
<text x="170.1" y="89.9">1</text>
<text x="147.2" y="92.5">2</text>
<text x="147.2" y="95">3</text>
<text x="170.1" y="92.5">2</text>
<text x="170.1" y="95">3</text>
<text x="58.2" y="106.1" transform="rotate(-90 58.2 106.1)">1</text>
<text x="60.7" y="106.7" transform="rotate(-90 60.7 106.7)">24</text>
<text x="63.2" y="106.7" transform="rotate(-90 63.2 106.7)">36</text>
<text x="65.8" y="106.7" transform="rotate(-90 65.8 106.7)">48</text>
<text x="68.3" y="106.1" transform="rotate(-90 68.3 106.1)">9</text>
<text x="98.4" y="107.7">3</text>
<text x="111.1" y="107.7">2</text>
<text x="147.2" y="105.2">1</text>
<text x="147.2" y="107.7">2</text>
<text x="171.4" y="105.2">1</text>
<text x="171.4" y="107.7">2</text>
<text x="46.3" y="109">7</text>
<text x="147.2" y="110.2">3</text>
<text x="171.4" y="110.2">3</text>
<text x="45.7" y="114">44</text>
<text x="46.3" y="119.1">5</text>
<text x="105.2" y="115" transform="rotate(-90 105.2 115)">1</text>
<text x="238.5" y="116.9" transform="rotate(-90 238.5 116.9)">8</text>
<text x="243.6" y="117.5" transform="rotate(-90 243.6 117.5)">13</text>
<text x="46.3" y="121.7">6</text>
<text x="224.7" y="124.2">24</text>
<text x="255.2" y="124.2">12</text>
<text x="46.3" y="126.7">2</text>
<text x="46.3" y="129.3">3</text>
<text x="46.3" y="131.8">4</text>
<text x="224.7" y="126.7">23</text>
<text x="225.4" y="129.3">9</text>
<text x="255.8" y="129.3">6</text>
<text x="255.8" y="131.8">7</text>
<text x="45.7" y="136.9">18</text>
<text x="76.2" y="136.9">10</text>
<text x="224.7" y="136.9">11</text>
<text x="255.2" y="136.9">20</text>
<text x="45.7" y="139.4">19</text>
<text x="45.7" y="142">20</text>
<text x="76.2" y="139.4">11</text>
<text x="76.2" y="142">12</text>
<text x="225.4" y="139.4">1</text>
<text x="255.2" y="139.4">10</text>
<text x="45.7" y="144.5">39</text>
<text x="45.7" y="147.1">40</text>
<text x="45.7" y="149.6">41</text>
<text x="76.2" y="144.5">13</text>
<text x="76.2" y="147.1">14</text>
<text x="76.2" y="149.6">15</text>
<text x="241" y="149.3" transform="rotate(-90 241 149.3)">18</text>
<text x="45.7" y="152.1">42</text>
<text x="45.7" y="154.7">43</text>
<text x="76.2" y="152.1">16</text>
<text x="76.2" y="154.7">17</text>
<text x="181.5" y="152.1">1</text>
<text x="181.5" y="154.7">2</text>
<text x="45.7" y="157.2">45</text>
<text x="45.7" y="159.8">46</text>
<text x="76.2" y="157.2">29</text>
<text x="76.2" y="159.8">30</text>
<text x="181.5" y="157.2">3</text>
<text x="181.5" y="159.8">4</text>
<text x="45.7" y="162.3">21</text>
<text x="45.7" y="164.8">22</text>
<text x="45.7" y="167.4">25</text>
<text x="76.2" y="162.3">31</text>
<text x="76.2" y="164.8">32</text>
<text x="76.2" y="167.4">33</text>
<text x="45.7" y="169.9">26</text>
<text x="45.7" y="172.5">27</text>
<text x="76.2" y="169.9">34</text>
<text x="76.2" y="172.5">37</text>
<text x="124.4" y="172.5">1</text>
<text x="45.7" y="175">28</text>
<text x="65.8" y="179.8" transform="rotate(-90 65.8 179.8)">8</text>
<text x="76.2" y="175">38</text>
<text x="124.4" y="175">2</text>
<text x="124.4" y="177.5">3</text>
<text x="58.2" y="180.4" transform="rotate(-90 58.2 180.4)">23</text>
<text x="60.7" y="180.4" transform="rotate(-90 60.7 180.4)">35</text>
<text x="63.2" y="180.4" transform="rotate(-90 63.2 180.4)">47</text>
<text x="124.4" y="180.1">4</text>
</g>
<g font-size="1.8" fill="#0f0f0f">
<text x="145.4" y="41.6">RF_SDN</text>
<text x="145.4" y="56.8">RF_SCK</text>
<text x="145.4" y="59.3">RF_MOSI</text>
<text x="247.7" y="59.3">V2</text>
<text x="247.7" y="56.8">V1</text>
<text x="145.4" y="64.4">RF_SEL</text>
<text x="145.4" y="61.9">RF_MISO</text>
<text x="189.7" y="64.4">GPIO2</text>
<text x="189.7" y="67">GPIO3</text>
<text x="240" y="70.8">GPIO2</text>
<text x="248.3" y="70.8">V1</text>
<text x="254.6" y="70.8">GPIO3</text>
<text x="262.9" y="70.8">V2</text>
<text x="151.8" y="89.8">TIM1</text>
<text x="174.6" y="89.8">TIM2</text>
<text x="151.8" y="105.1">TIM3</text>
<text x="175.9" y="105.1">TIM4</text>
<text x="186.7" y="124.1">MPU_SDA</text>
<text x="102.9" y="131.1">LED1</text>
<text x="186.7" y="126.7">MPU_SCL</text>
<text x="210.8" y="129.2">AD0</text>
<text x="33" y="136.8">TIM3</text>
<text x="93.1" y="136.8">ADC_0</text>
<text x="33" y="139.4">TIM4</text>
<text x="94.2" y="139.4">LED1</text>
<text x="94.6" y="141.9">TIM6</text>
<text x="33" y="147">RF_MISO</text>
<text x="33" y="149.5">RF_MOSI</text>
<text x="33" y="144.4">RF_SCK</text>
<text x="94.6" y="144.4">TIM5</text>
<text x="33" y="152.1">RF_SEL</text>
<text x="33" y="154.6">RF_SDN</text>
<text x="94.6" y="152.1">TIM1</text>
<text x="94.6" y="154.6">TIM2</text>
<text x="186.2" y="154.6">MPU_SDA</text>
<text x="16.5" y="158.4">ADC_0</text>
<text x="91.1" y="159.7">UART_TX</text>
<text x="186.2" y="157.1">MPU_SCL</text>
<text x="33" y="164.8">MPU_SDA</text>
<text x="33" y="162.2">MPU_SCL</text>
<text x="90.8" y="162.2">UART_RX</text>
<text x="92.6" y="172.4">SWCLK</text>
<text x="93" y="169.8">SWDIO</text>
<text x="157.4" y="168.6">SWCLK</text>
<text x="91.2" y="174.9">nRF_IRQ</text>
<text x="157.8" y="180">SWDIO</text>
<text x="155.5" y="186.3">UART_RX</text>
<text x="141.9" y="192.7">UART_TX</text>
</g>
</svg>
